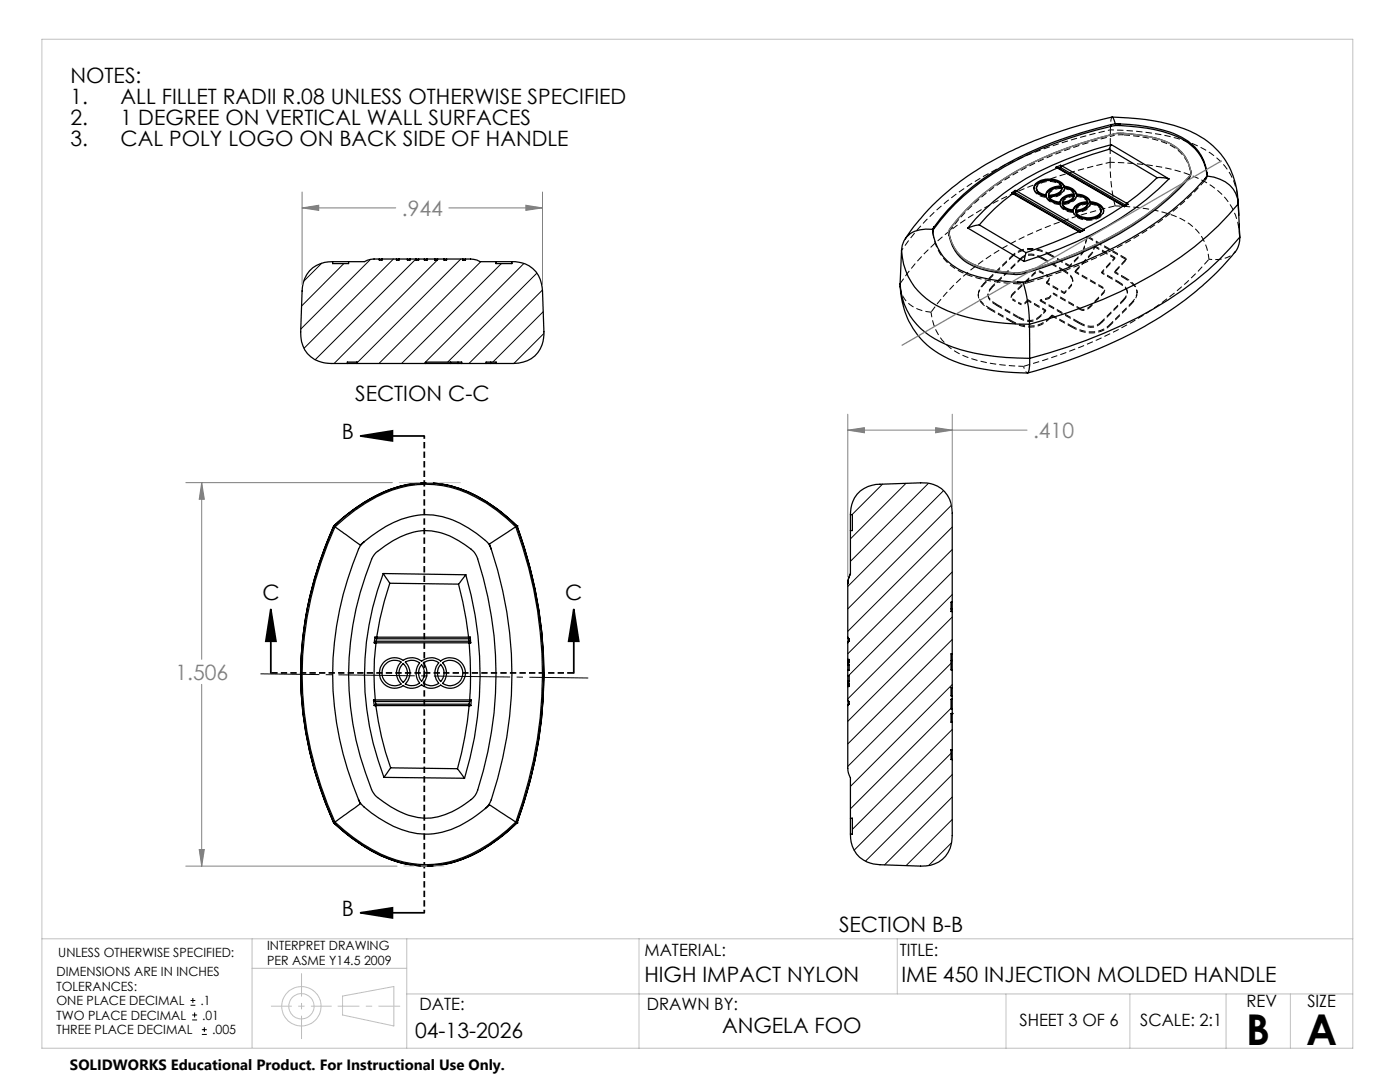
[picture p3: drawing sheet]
<svg xmlns="http://www.w3.org/2000/svg" width="279mm" height="216mm" viewBox="0 0 279 216" stroke-linecap="round" stroke-linejoin="round" font-family="sans-serif">
<g fill="none" stroke="#c0c0c0" stroke-width=".2">
<path d="M8.4 7.8h261.6v201.4h-261.6zM8.4 187.3h261.6M50.3 187.3v21.8M50.3 193.2h30.9M68.4 198.8l10.2-2v7.9l-10.2-2.2zM81.2 198.3h188.8M81.2 187.3v21.9M127.5 187.3v21.9M179.1 187.3v11M200.8 198.3v10.9M225.5 198.3v10.9M244.7 198.3v10.9"/>
<path d="M257.5 198.3v10.9"/>
<circle cx="60.2" cy="200.8" r="2.53"/>
<circle cx="60.2" cy="200.8" r="3.9"/>
</g>
<path d="M60.2 194.2v13.1" fill="none" stroke="#c0c0c0" stroke-width=".2" stroke-dasharray="15.2 1.3 1.3 1.3" stroke-dashoffset="10.6" stroke-linecap="butt"/>
<path d="M54.1 200.8h12.1" fill="none" stroke="#c0c0c0" stroke-width=".2" stroke-dasharray="15.2 1.3 1.3 1.3" stroke-dashoffset="11.1" stroke-linecap="butt"/>
<path d="M67.4 200.8h12.5" fill="none" stroke="#c0c0c0" stroke-width=".2" stroke-dasharray="15.2 1.3 1.3 1.3" stroke-dashoffset="10.9" stroke-linecap="butt"/>
<g fill="none" stroke="#000" stroke-width=".25">
<path d="M201.9 38.5l.4 .1M201.9 38.5l.2 .1M202.1 38.6a37 37 0 0 0-6.7 6.3M202.1 38.6l13.2 7.6M202.3 38.6h-.2M202.3 38.6l13.1 7.6M202.6 38v.3M202.6 38l.2 .1M202.6 38l-.7 .5M202.6 38.5l13.3 7.6M202.6 38.5l-.2 .1M202.6 38.3v.2"/>
<path d="M202.8 38.1l-.2 .2M202.8 38.1l13.3 7.7M206.8 37.5a1.57 1.57 0 0 0 1.6 1.5l.3 .1v-.2M209.3 39.2a1.97 1.97 0 0 0 2.2 1.3M209.3 39.2a2.47 2.47 0 0 0 2.2 1.1M209.5 38.2l.5-.4 .7-.3 1.2-.1a1.72 1.72 0 0 1-1.8 1.5h-.8zM210.7 33.4l.4 .1M210.7 33.4l.3 .1M211 33.5a47.8 47.8 0 0 0-8.2 4.6M211 33.5l13.2 7.6M211.1 33.5h-.1M211.1 33.5l13.2 7.6"/>
<path d="M211.6 33.4l-.3 .2M211.6 33.4h.1M211.7 33l-.1 .4M211.7 33l.2 .1M211.7 33l-1 .4M211.7 33.4l12.9 7.5M211.8 37.1v.2a2.97 2.97 0 0 0-3 1.5l-.1 .3M211.8 37.1a3.3 3.3 0 0 0-4.2-.7 1.1 1.1 0 0 0-.8 1.1 1.1 1.1 0 0 0 .9 1.1l1 .3M211.8 37.1a2.97 2.97 0 0 0-3 1.5l-.1 .3M211.9 37.5a1.92 1.92 0 0 1-2.2 1.7h-.4v-.3M211.9 33.1l-.2 .3M211.9 33.1l13 7.5"/>
<path d="M212.4 37.1a2.51 2.51 0 0 1 2.4 1.6M212.4 37.1a3.4 3.4 0 0 0-3.8-1.3 2.33 2.33 0 0 0-2.3 1.7 2.36 2.36 0 0 0 2.5 1.7 2.95 2.95 0 0 0 2.7 1.4 2.49 2.49 0 0 0 2.7 1.6 3.2 3.2 0 0 0 3.6 1.5 2.17 2.17 0 0 0 2.4-1.9 2.59 2.59 0 0 0-2.6-1.5M212.4 37.4a3.4 3.4 0 0 0-3.8-1.4 2.49 2.49 0 0 0-2.3 1.6M212.4 37.4a2.51 2.51 0 0 1 2.4 1.5M212.4 37.1v.3M212.4 37.5a2.48 2.48 0 0 1-2.6 1.7h-.5M212.4 37.5a2.09 2.09 0 0 1 1.9 1.2M212.4 37.5h.1M214.3 39a1.72 1.72 0 0 1-1.9 1.5h-.4v-.2M214.3 38.7v.2a2.82 2.82 0 0 0-2.8 1.6M214.3 39a2.32 2.32 0 0 0-2.3 1.3M214.3 39a2.22 2.22 0 0 1-2.3 1.3"/>
<path d="M214.3 38.7a2.82 2.82 0 0 0-2.8 1.6M214.8 38.7a3 3 0 0 1 2.8 1.6M214.8 38.9a3 3 0 0 1 2.8 1.6M214.8 38.7v.2M221.4 29.8l-6.5 2.1-3 1.2M221.4 29.8l9.5 5.7M221.7 25.2a73 73 0 0 0-25.6 10.9 42.3 42.3 0 0 0-9.7 9.5M221.7 24.9a73.9 73.9 0 0 0-25.6 10.8 42.3 42.3 0 0 0-9.7 9.6M221.7 24.9v.3M221.8 28.9a62.7 62.7 0 0 0-21.5 9.7 40 40 0 0 0-7.2 6.9M221.8 28.9l-.4 .9M221.8 28.9l11.5 6.8"/>
<path d="M221.9 23.4a81.3 81.3 0 0 0-29.1 12 46.1 46.1 0 0 0-12.1 12.3M223.5 24.7h-.9a1.67 1.67 0 0 0-.6-1.3 40.8 40.8 0 0 1 15.4 2.7 15.6 15.6 0 0 1 9.7 14.3M223.5 25l-1.8 .2M223.5 25a30.8 30.8 0 0 1 11.9 2.5 9.3 9.3 0 0 1 5.5 7.3v-.3M223.5 24.7l-1.8 .2M223.5 24.7a27.9 27.9 0 0 1 12.4 2.7 9.2 9.2 0 0 1 5 7.1M223.5 24.7v.3M230.9 35.5l-1.9 1.8-4.1 3.3M230.9 35.5h1.3l1.1 .2M233.3 35.7a60.9 60.9 0 0 1-21.8 13.9l-7.1 2.6M237.2 35.7a64.5 64.5 0 0 1-25.7 16.5l-7 2.3M237.2 35.3a1.52 1.52 0 0 0 .4-1.2 7.9 7.9 0 0 0-5.8-6.2 33 33 0 0 0-8.7-1.3h-.2a74 74 0 0 0-22.5 9 34.4 34.4 0 0 0-11 10.5 8 8 0 0 0 5.8 7 26.8 26.8 0 0 0 7.2 1.3"/>
<path d="M237.2 35.3a64.5 64.5 0 0 1-25.7 16.6l-7 2.3M237.2 35.3v.4M237.7 34.3a1.66 1.66 0 0 1-.5 1.4M240.5 35.7a61 61 0 0 1-21 15.1 82.7 82.7 0 0 1-15.6 5.5h-.8M240.5 35.7l.5-.6a6.9 6.9 0 0 1 5.1 2.6 5.5 5.5 0 0 1 1 3M240.9 34.5l-.1 .7-.3 .5M66.4 52.2a5.7 5.7 0 0 0-6.1 5.9l-.3 8.1a5.7 5.7 0 0 0 6.1 6.3h3.2M66.4 52.2h3.1M66.4 52.2v.4h3.2v-.4M75.7 51.7a4.7 4.7 0 0 0-3 .5h-3.1M75.7 51.7h.5M75.7 51.7v.2h.5v-.2"/>
<path d="M76.2 51.7h2.9M79.1 51.7h.5M79.1 51.7v.2h.5v-.2M79.6 51.7h1.7M81.3 51.7h.5M81.3 51.7v.2h.5v-.2M81.8 51.7h1.2M83 51.7h.5M83 51.7v.2h.5v-.2M83.5 51.7h1.2M84.7 51.7h.5M84.7 51.7v.2h.5v-.2"/>
<path d="M85.2 51.7h1.6M86.8 51.7h.5M86.8 51.7v.2h.5v-.2M87.3 51.7h1.3M88.6 51.7h.5M88.6 51.7v.2h.5v-.2M89.1 51.7h3.3M92.4 51.7h.5M92.4 51.7v.2h.5v-.2M92.9 51.7a5 5 0 0 1 2.9 .5h3.2v.4h3.2v-.4M99 52.2h3.2M102.2 52.2a5.7 5.7 0 0 1 6.1 5.9l.2 8.1a5.8 5.8 0 0 1-6.1 6.3h-4.5"/>
<path d="M179.6 56.6a16.5 16.5 0 0 0 12 15.9 46.8 46.8 0 0 0 13.4 1.9M179.6 56.6a13.4 13.4 0 0 0 8.1 11.6 36.9 36.9 0 0 0 15.4 3.2l2.4 .1M179.9 50a13.1 13.1 0 0 0 8 11.5 40.1 40.1 0 0 0 17.6 3.2M179.9 50l-.3 6.6M186.4 45.3l-.3 .5a5.6 5.6 0 0 0-5.1 1.4l-.6 .8-.3 1-.2 1M186.4 45.3a2.05 2.05 0 0 0 0 2.1 10.4 10.4 0 0 0 7.2 7.4 34.2 34.2 0 0 0 9.5 1.5M186.4 45.6l-.2 .6M186.4 45.3v.3M189.4 46.7v.3M189.4 46.4v.6M189.4 47a8.7 8.7 0 0 0 7.4 6.9l2.5 .5 3.1 .4M193.1 45.5l11.3 6.7"/>
<path d="M195.4 44.9l-2.3 .6M195.4 44.9l9.4 5.5M202.4 54.4v.4M203.1 56.3l1.1 .1a29.3 29.3 0 0 1 1.3 8.3M204.5 54.5l-1 .3h-1.1M204.5 54.2l-2.1 .2M204.5 54.2v.3M204.8 50.4l-.4 1.8M211.5 40.3v.2M212 40.6a1.91 1.91 0 0 0 2.2 1.5M212 40.6a2.24 2.24 0 0 0 2.2 1.3M214.2 41.9v.2"/>
<path d="M214.7 42.2a2.72 2.72 0 0 0 2.9-1.7 2.08 2.08 0 0 1 2.1 1.6 2.5 2.5 0 0 1-2.8 1.4 2.42 2.42 0 0 1-2.2-1.3zM215.3 46.2a104.8 104.8 0 0 1-10.5 4.2M215.3 46.2h.1M215.3 46.2l.2 .2M215.4 46.2h.1M215.5 46.2v.2M216.1 45.8l-.2 .3M216.1 45.8l.3 .1M216.4 45.9l-.9 .3M216.4 45.9l-.9 .5M217.1 40.3v.2a2.65 2.65 0 0 0-2.9 1.6M217.1 40.3a2.27 2.27 0 0 0-2.3-1.3 2.76 2.76 0 0 1-2.8 1.6"/>
<path d="M217.1 40.3a2.65 2.65 0 0 0-2.9 1.6M217.1 40.5a2.01 2.01 0 0 1-2.4 1.6v-.2M217.1 40.5a2.44 2.44 0 0 0-2.4 1.4M217.1 40.5a2.14 2.14 0 0 1-2.4 1.4M217.6 40.5a2.51 2.51 0 0 1 2.6 1.6M217.6 40.3v.2M219.7 42a1.53 1.53 0 0 1-1.5 1.6 3.2 3.2 0 0 1-3.4-.9l-.1-.5M224.2 41.1a63.8 63.8 0 0 1-8.1 4.7M224.2 41.1l.2 .1M224.3 41.1h.1M224.3 41.1h-.1M224.4 41.1v.1"/>
<path d="M224.9 40.6l-.3 .3M224.9 40.6l.2 .1M225.1 40.7l-.7 .4M225.1 40.7l-.7 .5M247.1 40.4v.3M247.1 40.5l.1 2.5M247.1 40.7a62.6 62.6 0 0 1-20.3 15.9 107.6 107.6 0 0 1-21.3 8.1M247.1 40.7l.3 6.6M247.3 44.7l.1 2.5M247.4 47.3a4.7 4.7 0 0 1-1.6 3.8l-2.6 2.9-2.7 2.5a76.4 76.4 0 0 1-25.2 14.7l-4 1.4-6.2 1.8 .3-.7 .1-2.2M247.4 47.3v.2M247.4 47.3a68.1 68.1 0 0 1-27.1 19.2 109.5 109.5 0 0 1-14.8 5"/>
<path d="M69.3 72.5h1.9M69.3 72.5v-.3h2v.3M71.3 72.5h18.6M85 72.5v-.3h7.1v.3M89.9 72.5h1.5M89.9 72.2v.3M91.4 72.5h5.6M91.4 72.2v.3M97 72.5h.9M97 72.5v-.3h2v.3M97.9 72.2v.3M205.5 64.7v6.8"/>
<path d="M66.6 105a31.7 31.7 0 0 1 14.7-8.3 22 22 0 0 1 17.2 4.4l2.7 2 2 1.9M66.6 105a69.8 69.8 0 0 0 0 59.2M66.6 105a69.5 69.5 0 0 0-1.5 55.7l1.5 3.5M66.6 105l.3 .1M66.6 105a29.9 29.9 0 0 1 14.9-8.3 21.2 21.2 0 0 1 15.7 3.5l2.1 1.4 3.9 3.4M66.6 105h.1M66.9 105.1l5 3.7 .7-.7M66.9 105.1a29.4 29.4 0 0 1 14.7-8.2 21.3 21.3 0 0 1 15.4 3.5l2.1 1.4 3.8 3.3M66.9 105.1a69.4 69.4 0 0 0 0 58.9M72.6 108.1a20.9 20.9 0 0 1 11.4-5.4 16.8 16.8 0 0 1 11.1 3.8 5.6 5.6 0 0 1 2.9 3.1M72.6 108.1l-.8 .9a62.7 62.7 0 0 0-.3 50.5M75.1 110.2a17.4 17.4 0 0 1 9.1-4.3 14.2 14.2 0 0 1 10.6 4.6l.2 .2a72.9 72.9 0 0 1 0 47.8 7 7 0 0 1-2.9 2.4 11.8 11.8 0 0 1-11.2 1.6 19.4 19.4 0 0 1-6.3-4.1l-.1-.2a58.9 58.9 0 0 1 0-47.3z"/>
<path d="M76.5 114.4a56.2 56.2 0 0 0 .1 40.7M76.5 114.4l1.3 2M76.5 114.4l16.5 .3M77.8 116.4a55.8 55.8 0 0 0-2.6 11v.1M77.8 116.4l13.7 .2M91.5 116.6a68.3 68.3 0 0 1 2 10.8v.1M93 114.7l-1.5 1.9M93 114.7a70.6 70.6 0 0 1-.3 40.6M98 109.6a77.4 77.4 0 0 1-.2 50.6l-.9 1.1M102.9 105.1a84.1 84.1 0 0 1 0 58.9M102.9 105.1l-5.2 3.4 .3 1.1M103.2 105a84.6 84.6 0 0 1 0 59.2"/>
<path d="M103.2 105l-.3 .1M103.2 105a84.5 84.5 0 0 1 0 59.2M103.2 105h.1M169.7 102.7a5.7 5.7 0 0 1 5.9-6.1l8.1-.3a5.7 5.7 0 0 1 6.3 6.1v19.1M169.7 102.7v3.2M169.7 114.4l-.3 .9-.2 1.1v10.7l.3 .4v.5l-.3 .3v3.3M169.7 105.9v8.7l-.4 .9-.1 1M169.7 102.7h.4v3.2h-.4M74.5 139.7l.4 .3M74.5 139.7l.2 1.1M74.7 128.3h19.2M74.8 127.1l.3 .4"/>
<path d="M74.8 127.1l-.1 1.2M74.8 127.1h19M74.9 139.7v.3M74.9 139.7h-.4M74.9 139.7h18.8M74.9 140h18.8M74.9 140l.1 .5M75 128l-.3 .3M75 128v.2a49.5 49.5 0 0 0-.1 11.5M75.1 128h-.1M75.1 128h18.5M75.1 127.5v.5"/>
<path d="M75.1 127.5h18.5M76.7 132a3 3 0 0 1 3.8-.2 3 3 0 0 1 3.6 .1 3.1 3.1 0 0 1 3.8 0 3.1 3.1 0 0 1 4.2 .3 3.1 3.1 0 0 1 0 4.2 3.1 3.1 0 0 1-4.2 .3 3 3 0 0 1-3.8-.1 3 3 0 0 1-3.6 .2 3 3 0 0 1-4.1-.6 3 3 0 0 1 .3-4.2zM77 132.5a2.45 2.45 0 0 1 3-.4 3 3 0 0 0 0 4.4 2.54 2.54 0 0 1-3.3-.7 2.54 2.54 0 0 1 .3-3.3zM80.5 132.4a2.53 2.53 0 0 1 0 3.8 2.53 2.53 0 0 1 0-3.8zM80.9 132.1a2.54 2.54 0 0 1 2.8 .2 3.1 3.1 0 0 0 0 4 2.63 2.63 0 0 1-2.8 .2 3 3 0 0 0 0-4.4zM84.1 132.6a2.67 2.67 0 0 1 0 3.3 2.54 2.54 0 0 1 0-3.3zM84.5 132.3a2.56 2.56 0 0 1 3.1 0 3.1 3.1 0 0 0 0 4 2.49 2.49 0 0 1-3.1 0 3.1 3.1 0 0 0 0-4zM87.9 132.6a2.5 2.5 0 0 1 0 3.4 2.59 2.59 0 0 1 0-3.4zM88.3 132.3a2.53 2.53 0 0 1 3.4 .3 2.53 2.53 0 0 1 0 3.4 2.53 2.53 0 0 1-3.4 .3 3.1 3.1 0 0 0 0-4zM93.6 127.5v.5M93.6 128h.1M93.6 128v.3a71.6 71.6 0 0 1 .1 11.4"/>
<path d="M93.6 128l.3 .3M93.7 140v.5M93.7 139.7v.3M93.7 139.7h.4M93.8 127.1l-.2 .4M93.8 127.1l.1 1.2M94.1 139.7l-.4 .3M94.1 139.7l-.1 1.1M169.2 137v2.7l.3 .3v.5l-.3 .3v12.5l.1 1 .4 .9v8.1h.4v3.1h-.4M169.2 132.6v1.2M169.2 136.6v.4M169.2 131.6v.3"/>
<path d="M169.2 134.8v1.1M169.2 135.9v.2M169.2 131.9v.3M169.2 136.4v.2M169.2 134.8h.3v1.3h-.3M169.2 131.6h.3v.6h-.3M169.2 132.5h.3v1.3h-.3M169.2 136.4h.3v.6h-.3M169.2 132.2v.4M169.2 133.8v1M169.2 136.1v.3M169.2 132.6h.3"/>
<path d="M169.2 136.6h.3M169.2 131.9h.3M169.2 135.9h.3M169.2 127.2v1M169.2 139.8v.9M189.8 131.8h.2v1.9M189.8 121.5h.2M190 121.5v.5M190 130.5v1.2M190 122v8.5M190 133.7v15.9M190 120.2h-.2v1.8h.2"/>
<path d="M190 130.5h-.2v3.2h.2M190 137.2h-.2v1.7h.2M190 139.5h-.2v2h.2M71.5 159.5l.4 .9-5 3.6M71.5 159.5a6.1 6.1 0 0 0 2.6 2.7 17.9 17.9 0 0 0 12.4 4.2 21.1 21.1 0 0 0 10.4-5.1M74.7 140.8h19.3M75 140.5l-.3 .3M75 140.5h18.7M75 140.5v.2a60.5 60.5 0 0 0 3 12.5M76.6 155.1l16.1 .2M78 153.2l-1.4 1.9M78 153.2l13.3 .2"/>
<path d="M91.3 153.4l1.4 1.9M93.6 140.5v.2a66.2 66.2 0 0 1-2.3 12.7M93.7 140.5l.3 .3M190 151.6v15.1a5.7 5.7 0 0 1-6.3 6.1l-8.1-.3a5.7 5.7 0 0 1-5.9-6.1M190 142.4h.1M190 149.6v2M190 142.4h-.2v1.7h.2M190 149.6h-.2v2h.2M66.6 164.2h.1M66.9 164a30 30 0 0 0 15.2 8.3 21.3 21.3 0 0 0 15.5-3.9l3.6-2.7 1.7-1.7M66.9 164l-.3 .2M96.9 161.3l.8-.7 5.2 3.4"/>
<path d="M102.9 164l.3 .2M103.2 164.2a31.5 31.5 0 0 1-12.9 7.9 21.3 21.3 0 0 1-17.4-3 37.7 37.7 0 0 1-6.3-4.9M103.2 164.2a28.5 28.5 0 0 1-15.1 8.4 22 22 0 0 1-15.9-4l-1.9-1.3-3.7-3.1M103.2 164.2h.1M169.7 163.3v3.1"/>
</g>
<g fill="none" stroke="#000" stroke-width=".2" stroke-dasharray="1.3 .6" stroke-linecap="butt">
<path d="M202.2 38.5l.1 .2M202.3 38.7h.1M202.4 38.7l-.1-.1M202.4 38.6l-.1 .1M206.4 37.5v.2M208.8 38.9v.2M208.8 39v.1M208.8 39.4a2.93 2.93 0 0 0 2.7 1.4M208.8 39.4v-.2M211.1 33.4l.1 .1M211.2 33.5l.1 .1M211.9 37.6v-.2"/>
<path d="M211.9 37.7v-.1M212.5 37.6v-.1M212.5 37.7v-.2M214.9 39.2v-.2M222.2 26.7v.4M224.1 26.9v-.3M237.6 34.4l.1 .2M237.6 34v.4M240.5 35.7v.3M240.9 35v-.3M179.7 57.2v.1M186.2 46.1v.3"/>
<path d="M186.2 46.2v.4M186.2 46.6v-.3M189.7 45.8v-.3M195.2 58.7v.2M196.4 56.5v.2M197.2 58.7v.2M198.1 57.1v.2M201.8 59.2v.2M201.9 51.1v.3M202.1 58.6v.2M202.2 59.7v.2M203.1 56.3v.3"/>
<path d="M203.5 51.7v.2M203.5 51.9a3.4 3.4 0 0 1 4.7-.2M203.5 51.7a3.4 3.4 0 0 1 4.7-.2M205.1 59.8v.2M205.1 56.4v-.3M206.4 54.5v.2M207.6 59.8v.2M207.6 59.8l7.7 4.5M207.8 54.2v.2M208.2 51.5v.2M208.8 56.3v.2M208.8 56.5l.3-.3"/>
<path d="M208.8 56.3l.3-.3M209 54.9v.2M209.1 56v.2M209.3 59.4v.2M209.4 55.7v-.3M209.5 50.7v.2M210.2 58.5v.2M211.5 40.8v-.2M212.4 53.9v.3M212.4 58.4v.2M213.3 57.4v.2M213.5 53v.2"/>
<path d="M214.1 56.1v-.2M214.2 42.4v-.2M214.5 54.1v.2M215.5 46.3v-.1M215.5 46.3l.4-.2M216 46l-.1 .1M216.1 46h-.1M216.1 50.3v.2M217 47.1v.2M217.6 40.7v-.2M218 50.3v.2M218.5 49v.3"/>
<path d="M219.9 54.3v.2M220 57.3v.2M220.1 58.4v.2M220.3 42.2v-.2M220.5 58v-.2M222.4 54.2v.2M222.5 51.4v.2M223.1 56.2v.2M224.1 59.9v.2M224.3 41.1h.1M224.4 41.1l.3-.2M224.5 55.4v.2"/>
<path d="M224.6 40.9h.1M224.8 40.8l-.1 .1M224.8 51.6v.2M225 58.4v-.2M226.9 58.4v-.2M247.4 47.2v-.1M247.4 47.3v-.2M247.4 47.3v-.1M197.6 61.6v.2M199 60.8v.2M201.8 64v.2M203.1 63.2v.2"/>
<path d="M203.4 60.4v.2M204.8 60.1v.3M204.8 60.4l.3-.4M204.8 60.1l.3-.3M207.6 60l7.7 4.5M207.9 62.7v.2M208.7 61.9v.2M209.6 63.3v.2M209.6 63.3l.4-.4M209.6 63.5l.4-.4M210 62.9v.2M214 65.1v.2"/>
<path d="M215.3 64.3v.2M215.7 61.6v.2M217.6 61v.2M219.9 64.1v.2M219.9 64.3a3.3 3.3 0 0 1-4.6 .2M219.9 64.1a3.3 3.3 0 0 1-4.6 .2M221.6 64.6v.2M225.8 60.4v.2"/>
</g>
<g fill="none" stroke="#000" stroke-width=".2" stroke-dasharray="1.3 .6" stroke-dashoffset=".5" stroke-linecap="butt">
<path d="M211.9 37.3a3.3 3.3 0 0 0-4.9-.1l-.1 .5M240.5 36l.4-1M189.4 46.7l.3-.9M195.3 58.5l.2-.6 .9-1.2M205.1 59.8l3.6 2.1M206.4 54.7l-4.3 4.1M206.4 54.5l-4.3 4.1M212.4 58.6l-3.6-2.1M212.4 58.4l-3.6-2.1M224.1 59.9l-4.2 4.2M226.9 58.8a3.4 3.4 0 0 1-1.1 1.8M197.6 61.8a4.2 4.2 0 0 1-2.4-2.7l.1-.3"/>
<path d="M205.1 60l3.6 2.1M215.7 61.8a1.71 1.71 0 0 0 1.9-.6M215.7 61.6a1.71 1.71 0 0 0 1.9-.6M221.6 64.6l4.2-4.2M221.6 64.8l4.2-4.2M224.1 60.1l-4.2 4.2"/>
</g>
<g fill="none" stroke="#000" stroke-width=".2" stroke-dasharray="1.3 .6" stroke-dashoffset="-.1" stroke-linecap="butt">
<path d="M206.4 37.6a1.97 1.97 0 0 0 2 1.7l.4 .1M211.9 37.6a2.28 2.28 0 0 0-2.6 1.5M237.6 34.4a7.9 7.9 0 0 0-6.1-6.3 30 30 0 0 0-7.4-1.2M205.1 56.4a82.9 82.9 0 0 0 28.8-14l2.3-2.1 4.3-4.3M211.5 40.8a2.59 2.59 0 0 0 2.7 1.6M212 40.8a2.81 2.81 0 0 0 2.9-1.6M214.5 54.3l3.5-3.8M214.5 54.1l3.5-3.8M216.1 50.3l.9-3.2M216.1 50.5l.9-3.2M224.8 51.6l-7.8-4.5M224.8 51.8l-7.8-4.5"/>
<path d="M241.3 51.7a61.7 61.7 0 0 1-21.9 15.9 104.5 104.5 0 0 1-15.1 5.5M185.8 62.3a46.9 46.9 0 0 1 19.2-15.4 89.3 89.3 0 0 1 17.6-5.8M207.9 62.9a3.1 3.1 0 0 1-4.1 .8l-.7-.3M207.9 62.7a3.1 3.1 0 0 1-4.1 .8l-.7-.3"/>
</g>
<g fill="none" stroke="#000" stroke-width=".2" stroke-dasharray="1.3 .6" stroke-dashoffset=".6" stroke-linecap="butt">
<path d="M209.4 39.4a2.98 2.98 0 0 0 3-1.5l.1-.3M221.6 25.9a43.8 43.8 0 0 1 17.6 3.3 12.7 12.7 0 0 1 7.9 11.2M222.2 27.1a69.4 69.4 0 0 0-23.9 10.3 40.3 40.3 0 0 0-8.6 8.4M196.4 56.5l5.5-5.4M196.4 56.7l5.5-5.3M198.1 57.3l5.4-5.4M198.1 57.1l5.4-5.4M203.1 56.6l2-.2M209.3 59.6l.9-.9M209.3 59.4l.9-.9M218.5 49.3l-.5 1.2M218.5 49l-.5 1.3"/>
<path d="M219.9 54.5l2.6-2.9M219.9 54.3l2.6-2.9M224.5 55.6a4.4 4.4 0 0 1 2.4 2.7v.1M241.3 51.7a5.8 5.8 0 0 0 5.2-1.5M208.7 62.1l-.8 .8M208.7 61.9l-.8 .8"/>
</g>
<g fill="none" stroke="#000" stroke-width=".2" stroke-dasharray="1.3 .6" stroke-dashoffset=".3" stroke-linecap="butt">
<path d="M221.6 32.4v-6.5M221.6 32.4a108.6 108.6 0 0 0-13.4 3.8M222 23.3l-.3 .6-.1 2M186.2 46.6a10.3 10.3 0 0 0 7.5 8.5 35.7 35.7 0 0 0 9.4 1.5M201.9 51.1a6.1 6.1 0 0 1 7.6-.4M201.9 51.4a6.1 6.1 0 0 1 7.6-.5M209.5 50.7l4 2.3M209.5 50.9l4 2.3M210.2 58.7l5.5 3.1M210.2 58.5l5.5 3.1M213.3 57.6a1.69 1.69 0 0 0-.2-2.9l-.7-.5M213.3 57.4a1.69 1.69 0 0 0-.2-2.9l-.7-.6"/>
<path d="M220 57.5l-5.5-3.2M220 57.3l-5.5-3.2M224.5 55.4a4.4 4.4 0 0 1 2.4 2.7 3.2 3.2 0 0 1-1.1 2.3M197.6 61.6a4.2 4.2 0 0 1-2.4-2.7 3.3 3.3 0 0 1 1.2-2.4M204.3 73.1a31.9 31.9 0 0 1-13-2.6 10 10 0 0 1-5.5-8.2M221.6 64.6a6 6 0 0 1-7.6 .5M221.6 64.8a6 6 0 0 1-7.6 .5"/>
</g>
<path d="M222.2 27.1l1.9-.2" fill="none" stroke="#000" stroke-width=".2" stroke-dasharray="1.3 .6" stroke-dashoffset="1" stroke-linecap="butt"/>
<path d="M179.9 50a50.8 50.8 0 0 1 21.9-17.7 99.1 99.1 0 0 1 19.8-6.4M207.8 54.4l-.7-.2-.7 .5M207.8 54.2l-.7-.2-.7 .5M203.4 60.6l.8 .2 .6-.4M203.4 60.4l.8 .2 .6-.5M204.3 73.1l.3 .9 .4 .4" fill="none" stroke="#000" stroke-width=".2" stroke-dasharray="1.3 .6" stroke-dashoffset=".8" stroke-linecap="butt"/>
<path d="M207.9 36.3a61.7 61.7 0 0 0-23.4 14.2l-1.8 2-3 4.1M221.6 32.4l.2 4.7 .8 4M179.7 57.3a5.6 5.6 0 0 0 5.2 4.9l.9 .1M208.2 51.7l4.2 2.4M208.2 51.5l4.2 2.4M217.1 40.7a2.33 2.33 0 0 0-2.4 1.4M223.1 56.4a3.1 3.1 0 0 1 1.9 2l-.1 .5-.8 1.2M223.1 56.2a3.1 3.1 0 0 1 1.9 1.9l-.1 .6-.8 1.2M197.6 61.6l4.2 2.4M197.6 61.8l4.2 2.4M199 61a2.96 2.96 0 0 1-1.8-2v-.5l.9-1.2M199 60.8a2.96 2.96 0 0 1-1.8-2v-.5l.9-1.2" fill="none" stroke="#000" stroke-width=".2" stroke-dasharray="1.3 .6" stroke-dashoffset=".1" stroke-linecap="butt"/>
<g fill="none" stroke="#000" stroke-width=".2" stroke-dasharray="1.3 .6" stroke-dashoffset=".7" stroke-linecap="butt">
<path d="M202.4 38.7l13.1 7.6M211.3 33.6l13.1 7.5M202.1 58.8l-.3 .6 .4 .5M202.1 58.6l-.3 .6 .4 .5M202.2 59.9l1.2 .7M202.2 59.7l1.2 .7M207.8 54.4l1.2 .7M207.8 54.2l1.2 .7M209.1 56.2l.3-.6-.4-.5M209.1 56l.3-.6-.4-.5M212.4 58.6l.9-1M212.4 58.4l.9-1"/>
<path d="M213.5 53l2.6-2.7M213.5 53.2l2.6-2.7M214.2 42.4a3.1 3.1 0 0 0 3.6 1.5 2.26 2.26 0 0 0 2.5-1.8M214.7 42.4a2.71 2.71 0 0 0 2.9-1.7M219.9 54.5l3.2 1.9M219.9 54.3l3.2 1.9M220.1 58.6a.62 .62 0 0 0 .4-.6 .62 .62 0 0 0-.5-.5M220.1 58.4a.62 .62 0 0 0 .4-.6 .62 .62 0 0 0-.5-.5M217.6 61.2l2.5-2.6M217.6 61l2.5-2.6"/>
</g>
<path d="M214.3 39.2a2.27 2.27 0 0 0-2.3 1.3M217.1 40.4a2.35 2.35 0 0 0-2.2-1.2M218.5 49.3l4 2.3M218.5 49l4 2.4M219.8 42.2a1.95 1.95 0 0 0-2.2-1.5M222.6 41.1a32.8 32.8 0 0 1 13 2.5 9.5 9.5 0 0 1 5.7 8.1M203.1 63.4l-4.1-2.4M203.1 63.2l-4.1-2.4M209.6 63.3a5.9 5.9 0 0 1-7.8 .7M209.6 63.5a5.9 5.9 0 0 1-7.8 .7M214 65.1l-4-2.2M214 65.3l-4-2.2" fill="none" stroke="#000" stroke-width=".2" stroke-dasharray="1.3 .6" stroke-dashoffset=".2" stroke-linecap="butt"/>
<path d="M214.3 38.9a2.07 2.07 0 0 0-1.8-1.3M224.5 55.4l-2.1-1.2M224.5 55.6l-2.1-1.2M247.4 47.1a12.7 12.7 0 0 0-8-11.4 40 40 0 0 0-15.3-3.2l-2.5-.1" fill="none" stroke="#000" stroke-width=".2" stroke-dasharray="1.3 .6" stroke-dashoffset=".4" stroke-linecap="butt"/>
<path d="M207.6 59.8l1.7-.4M207.6 60l1.7-.4" fill="none" stroke="#000" stroke-width=".2" stroke-dasharray="1.3 .6" stroke-dashoffset=".9" stroke-linecap="butt"/>
<path d="M222.4 54.2l2.4-2.6M222.4 54.4l2.4-2.6" fill="none" stroke="#000" stroke-width=".2" stroke-dasharray="1.3 .6" stroke-dashoffset="-.2" stroke-linecap="butt"/>
<g fill="none" stroke="#000" stroke-width=".2">
<path d="M64.2 52.5l-3.5 3.6M68.6 52.6l-8.4 8.4M73.9 51.8l-13.9 13.9M78.5 51.7l-17.8 17.8M83 51.7l-20.1 20.1M87.2 51.9l-20.5 20.6M87.5 51.7l-.2 .2M92 51.7l-20.7 20.7M96 52.2l-20.4 20.3M100 52.6l-19.8 19.9M104.5 52.6l-19.9 19.9M107.1 54.5l-17.7 17.7"/>
<path d="M108.2 57.9l-14.6 14.6M108.4 62.2l-10 10M108.5 66.6l-5.9 5.9M176.1 96.6l-6.1 6.1M180.8 96.4l-11.1 11.1M185.3 96.4l-15.6 15.6M188.3 97.9l-19.1 19.1M189.8 100.9l-20.6 20.6M190 105.2l-20.8 20.8M190 109.6l-20.8 20.9M190 114.1l-20.6 20.7M190 118.6l-20.8 20.9"/>
<path d="M189.8 132.4l-20.6 20.5M190 123.1l-20.8 20.8M190 127.6l-20.8 20.8M190 136.6l-20.3 20.3M189.8 141.3l-20.1 20.1M189.8 150.3l-19.3 19.4M190 145.6l-19.9 19.9M190 154.6l-17.2 17.2M190 159l-13.5 13.6M189.9 168.2l-4.5 4.4M190 163.5l-9.2 9.2"/>
</g>
<path d="M72 87l6.3-1v2zM72 87h12.7M54 121.6v12.7M54 121.6l1.1 6.4h-2zM114.5 121.6l1 6.4h-2zM114.5 121.6v12.7M72 182.1l6.3-.9v2zM72 182.1h12.7" fill="none" stroke="#000" stroke-width=".35"/>
<g fill="none" stroke="#808080" stroke-width=".2">
<path d="M60.3 38.3v18.5M108.3 38.3v18.5M60.3 41.5l3.3-.5v1zM60.3 41.5h18.7M89.6 41.5h18.7M105 41l3.3 .5-3.3 .5zM37.1 96.3h41.2M40.3 96.3l.5 3.3h-1zM40.3 96.3v35.3M169.2 85.8l3.3-.5v1.1zM169.2 82.7v32.4M169.2 85.8h35.8"/>
<path d="M186.7 85.3l3.3 .5-3.3 .6zM190 82.7v18.4M40.3 136.6v36.2M37.1 172.8h42.1M39.8 169.5h1l-.5 3.3z"/>
</g>
<path d="M243.8 32.1l-63.8 36.8M193.1 41.6a55.1 55.1 0 0 1 22.9-13.1l7.1-2 1.7 .1a23.4 23.4 0 0 1 9.2 2.3 7.7 7.7 0 0 1 3.7 5.8 59.9 59.9 0 0 1-22.4 15.6l-3.8 1.6-8 2.6-1.6-.1a20.9 20.9 0 0 1-9-2.3 8.4 8.4 0 0 1-3.6-6.1l1.8-2.3z" fill="none" stroke="#808080" stroke-width=".25"/>
<path d="M52 134.5l65.4 .8" fill="none" stroke="#000" stroke-width=".2" stroke-dasharray="15.2 1.3 1.3 1.3" stroke-dashoffset="3.5" stroke-linecap="butt"/>
<path d="M84.7 87v95.1" fill="none" stroke="#000" stroke-width=".35" stroke-dasharray="1.3 .6" stroke-dashoffset=".7" stroke-linecap="butt"/>
<path d="M114.5 134.3h-60.4" fill="none" stroke="#000" stroke-width=".35" stroke-dasharray="1.3 .6" stroke-dashoffset="-.1" stroke-linecap="butt"/>
<path d="M79.6 96.3h12.3" fill="none" stroke="#c0c0c0" stroke-width=".2" stroke-dasharray="15.2 1.3 1.3 1.3" stroke-dashoffset="11" stroke-linecap="butt"/>
<path d="M80.5 172.8h8.2" fill="none" stroke="#c0c0c0" stroke-width=".2" stroke-dasharray="15.2 1.3 1.3 1.3" stroke-dashoffset="13.1" stroke-linecap="butt"/>
<path d="M72 87l6.3-1v2zM72 182.1l6.3-.9v2zM114.5 121.6l1 6.4h-2zM54 121.6l1.1 6.4h-2z" fill="#000"/>
<g fill="#808080">
<path d="M60.3 41.5l3.3-.5v1zM105 41l3.3 .5-3.3 .5z"/>
<path d="M40.3 96.3l.5 3.3h-1zM39.8 169.5h1l-.5 3.3z"/>
<path d="M186.7 85.3l3.3 .5-3.3 .6zM169.2 85.8l3.3-.5v1.1z"/>
</g>
<path d="M38 199.6h1M38.5 199.1v1M38 200.6h1M38.3 203.5h1M38.3 202.5h1M38.8 202v1M40.3 206.4h1M40.3 205.5h1M40.8 205v.9" fill="none" stroke="#000" stroke-width=".2"/>
<g font-size="8.5">
<text x="248.7" y="208.4">B</text>
<text x="260.7" y="208.4">A</text>
</g>
<g font-size="4.2">
<text x="14.1" y="16.6">NOTES:</text>
<text x="14.1" y="20.8">1.</text>
<text x="24.1" y="20.8">ALL FILLET RADII R.08 UNLESS OTHERWISE SPECIFIED</text>
<text x="14.1" y="24.9">2.</text>
<text x="14.1" y="29.1">3.</text>
<text x="24.1" y="24.9">1 DEGREE ON VERTICAL WALL SURFACES</text>
<text x="24.1" y="29.1">CAL POLY LOGO ON BACK SIDE OF HANDLE</text>
<text x="70.9" y="80">SECTION C-C</text>
<text x="68.2" y="87.7">B</text>
<text x="52.4" y="119.7">C</text>
<text x="112.8" y="119.7">C</text>
<text x="68.2" y="182.9">B</text>
<text x="167.4" y="185.9">SECTION B-B</text>
<text x="128.6" y="196">HIGH IMPACT NYLON</text>
<text x="179.9" y="196">IME 450 INJECTION MOLDED HANDLE</text>
<text x="82.8" y="207.1">04-13-2026</text>
<text x="144.1" y="206.2">ANGELA FOO</text>
</g>
<g font-size="4.2" fill="#808080">
<text x="80.2" y="43.1">.944</text>
<text x="206.2" y="87.4">.410</text>
<text x="35" y="135.6">1.506</text>
</g>
<g font-size="3.4">
<text x="128.6" y="190.8">MATERIAL:</text>
<text x="179.6" y="190.8">TITLE:</text>
<text x="83.7" y="201.6">DATE:</text>
<text x="129.1" y="201.6">DRAWN BY:</text>
<text x="248.8" y="201">REV</text>
<text x="260.9" y="201">SIZE</text>
<text x="203.4" y="204.6">SHEET 3 OF 6</text>
<text x="227.6" y="204.6">SCALE: 2:1</text>
</g>
<text font-size="3" x="14" y="213.5">SOLIDWORKS Educational Product. For Instructional Use Only.</text>
<g font-size="2.5">
<text x="11.6" y="190.9">UNLESS OTHERWISE SPECIFIED:</text>
<text x="53.3" y="189.6">INTERPRET DRAWING</text>
<text x="11.3" y="194.8">DIMENSIONS ARE IN INCHES</text>
<text x="11.3" y="197.7">TOLERANCES:</text>
<text x="53.3" y="192.5">PER ASME Y14.5 2009</text>
<text x="11.3" y="200.6">ONE PLACE DECIMAL</text>
<text x="11.3" y="203.5">TWO PLACE DECIMAL</text>
<text x="40" y="200.6">.1</text>
<text x="40.3" y="203.5">.01</text>
<text x="11.3" y="206.4">THREE PLACE DECIMAL</text>
<text x="42.3" y="206.4">.005</text>
</g>
</svg>
